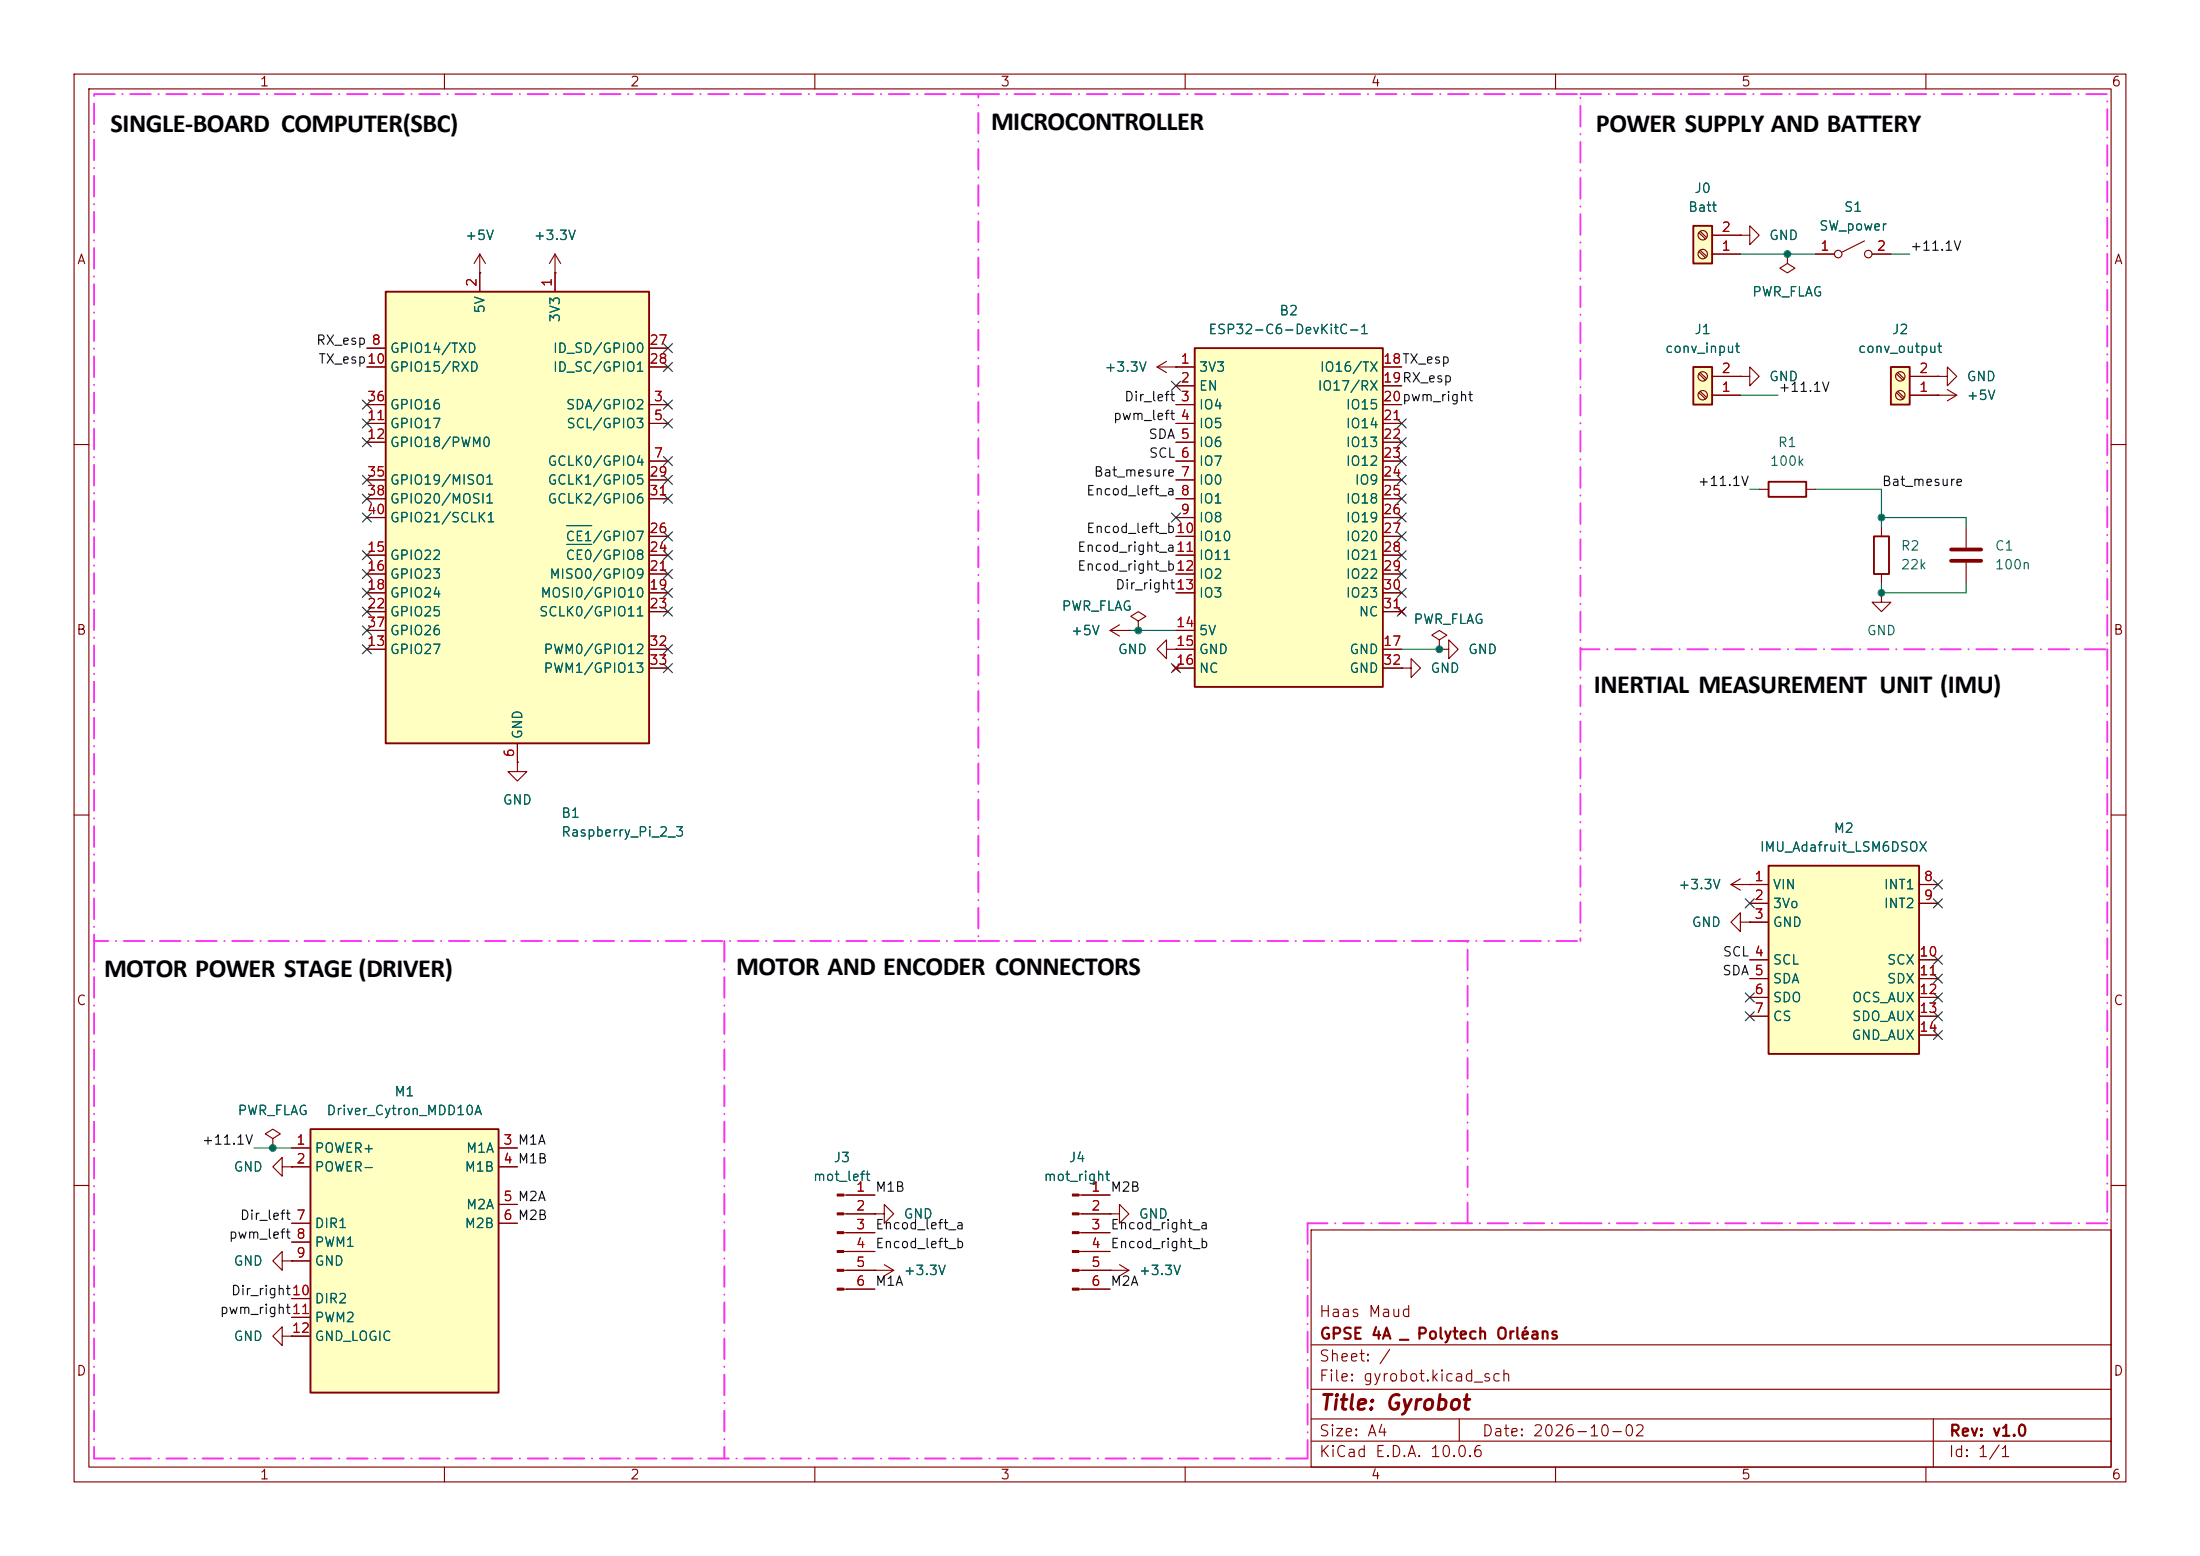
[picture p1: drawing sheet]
<svg xmlns="http://www.w3.org/2000/svg" width="297mm" height="210mm" viewBox="0 0 297 210" stroke-linecap="round" stroke-linejoin="round" font-family="sans-serif">
<g fill="none" stroke="#840000" stroke-width=".15">
<path d="M10 10h277v190h-277zM12 12h273v186h-273zM60 10v2M110 10v2M160 10v2M210 10v2M260 10v2M245.1 34.3h2.5M251.7 32.5l-3 1.5M252.7 34.3h2.6M10 60h2M237.5 66h1.3"/>
<path d="M243.8 66h1.3M285 60h2M10 110h2M285 110h2M10 160h2M177 166h108v32h-108zM285 160h2M60 198v2M110 198v2M160 198v2M177 194.5h108M177 191.5h108"/>
<path d="M177 187.5h108M177 181.5h108M197 191.5v3M210 198v2M260 198v2M261 191.5v6.5"/>
<circle cx="248.2" cy="34.3" r=".51"/>
<circle cx="252.2" cy="34.3" r=".51"/>
</g>
<path d="M238.8 65h5v2.1h-5z" fill="none" stroke="#840000" stroke-width=".25"/>
<path d="M228.6 30.5h2.5v5.1h-2.5z" fill="#ffffc2"/>
<path d="M228.6 30.5h2.5v5.1h-2.5z" fill="none" stroke="#840000" stroke-width=".25"/>
<g fill="none" stroke="#840000" stroke-width=".15">
<path d="M229.4 34l.8 .8M229.4 31.4l.8 .9M229.5 33.8l.9 .8M229.5 31.2l.9 .9M231.1 34.3h3.8M231.1 31.8h3.8M234.9 50.8h1.3v-1.3l1.3 1.3-1.3 1.3v-1.3M234.9 50.8h.1M153.7 83.8l1-.6-1-.6-1 .6 1 .6v1.3M153.7 85.1h.1"/>
<circle cx="229.9" cy="34.3" r=".63"/>
<circle cx="229.9" cy="31.7" r=".63"/>
</g>
<path d="M255.3 49.5h2.5v5.1h-2.5z" fill="#ffffc2"/>
<path d="M255.3 49.5h2.5v5.1h-2.5zM253 72.4h2v5.1h-2z" fill="none" stroke="#840000" stroke-width=".25"/>
<g fill="none" stroke="#840000" stroke-width=".15">
<path d="M241.3 34.3v1.3l1 .6-1 .6-1-.6 1-.6M241.3 34.3h.1M256 53l.9 .8M256 50.5l.9 .8M256.2 52.8l.9 .9M256.2 50.3l.9 .8M257.8 53.3h3.8M257.8 50.8h3.8M254 71.1v1.3M254 77.5v1.2M189.2 90.2h1.3v-1.3l1.3 1.3-1.3 1.2v-1.2M189.2 90.2h.1"/>
<path d="M254 80v1.3h1.3l-1.3 1.3-1.3-1.3h1.3M254 80h.1M234.9 124.5v-1.3l-1.2 1.3 1.2 1.2v-1.2h1.3M236.2 124.5h.1M149.9 171.5h.1M149.9 171.5h2.5M151.1 170.7l1.3 .8M152.4 171.5l-1.3 .7"/>
<circle cx="256.5" cy="50.8" r=".63"/>
<circle cx="256.5" cy="53.3" r=".63"/>
</g>
<path d="M238.8 116.8h20.3v25.4h-20.3z" fill="#ffffc2"/>
<path d="M238.8 116.8h20.3v25.4h-20.3z" fill="none" stroke="#840000" stroke-width=".25"/>
<g fill="none" stroke="#840000" stroke-width=".15">
<path d="M156.2 49.5l1.3 .8M156.2 49.5h2.5M157.5 48.8l-1.3 .7M158.7 49.5h.1M149.9 85.1l1.2 .8M149.9 85.1h2.5M151.1 84.3l-1.2 .8M152.4 85.1h.1M157.5 87.6v-1.2l-1.3 1.2 1.3 1.3v-1.3h1.2M158.7 87.6h.1M233.7 119.4h5.1M233.7 119.4l1.2 .7"/>
<path d="M234.9 118.6l-1.2 .8M236.2 119.4h.1M259.1 119.4h2.5M236.2 121.9h2.6M236.2 124.5h2.6M236.2 129.5h2.6M236.2 132.1h2.6M236.2 134.6h2.6M236.2 137.2h2.6M259.1 121.9h2.5M259.1 129.5h2.5M259.1 132.1h2.5"/>
<path d="M259.1 134.6h2.5M259.1 137.2h2.5M259.1 139.7h2.5M113.9 161.3h4.2M113.9 163.8h4.2M113.9 166.4h4.2M113.9 168.9h4.2M113.9 171.5h6.7M113.9 174h4.2M118.1 171.5h.1M119.4 170.7l1.2 .8M120.6 171.5l-1.2 .7"/>
<path d="M145.6 161.3h4.3M145.6 163.8h4.3M145.6 166.4h4.3M145.6 168.9h4.3M145.6 171.5h4.3M145.6 174h4.3M149.9 163.8h1.2v-1.2l1.3 1.2-1.3 1.3v-1.3M149.9 163.8h.1M38.1 180.3v-1.2l-1.3 1.2 1.3 1.3v-1.3h1.3M39.4 180.3h.1"/>
</g>
<g fill="#840000" stroke="#840000" stroke-width=".15">
<path d="M113 161.2h.9v.2h-.9z"/>
<path d="M113 163.7h.9v.3h-.9z"/>
<path d="M113 166.2h.9v.3h-.9z"/>
<path d="M113 168.8h.9v.2h-.9z"/>
<path d="M113 171.3h.9v.3h-.9z"/>
<path d="M113 173.9h.9v.2h-.9z"/>
<path d="M144.8 161.2h.8v.2h-.8z"/>
<path d="M144.8 163.7h.8v.3h-.8z"/>
<path d="M144.8 166.2h.8v.3h-.8z"/>
<path d="M144.8 168.8h.8v.2h-.8z"/>
<path d="M144.8 171.3h.8v.3h-.8z"/>
<path d="M144.8 173.9h.8v.2h-.8z"/>
</g>
<path d="M228.6 49.5h2.5v5.1h-2.5z" fill="#ffffc2"/>
<path d="M228.6 49.5h2.5v5.1h-2.5z" fill="none" stroke="#840000" stroke-width=".25"/>
<g fill="none" stroke="#840000" stroke-width=".15">
<path d="M229.4 53l.8 .8M229.4 50.5l.8 .8M229.5 52.8l.9 .9M229.5 50.3l.9 .8M231.1 53.3h3.8M231.1 50.8h3.8M194.3 87.6h1.3v-1.2l1.2 1.2-1.2 1.3v-1.3M194.3 87.6h.1M194.3 86.4l1-.7-1-.6-1 .6 1 .7v1.2"/>
<circle cx="229.9" cy="53.3" r=".63"/>
<circle cx="229.9" cy="50.8" r=".63"/>
</g>
<path d="M41.9 152.4h25.4v35.6h-25.4z" fill="#ffffc2"/>
<path d="M41.9 152.4h25.4v35.6h-25.4z" fill="none" stroke="#840000" stroke-width=".25"/>
<g fill="none" stroke="#840000" stroke-width=".15">
<path d="M74.9 36.8h.1M74.9 34.3l-.7 1.3M74.9 34.3l.8 1.3M74.9 34.3v2.5M36.8 153.7l1-.7-1-.6-1 .6 1 .7v1.2M36.8 154.9h.1M38.1 157.5v-1.3l-1.3 1.3 1.3 1.3v-1.3h1.3M39.4 157.5h.1M39.4 154.9h2.5M39.4 157.5h2.5M67.3 154.9h2.5M67.3 157.5h2.5"/>
<path d="M38.1 170.2v-1.3l-1.3 1.3 1.3 1.3v-1.3h1.3M39.4 170.2h.1M39.4 165.1h2.5M39.4 167.6h2.5M39.4 170.2h2.5M39.4 175.3h2.5M39.4 177.8h2.5M67.3 162.6h2.5M67.3 165.1h2.5M118.1 163.8h1.3v-1.2l1.2 1.2-1.2 1.3v-1.3M118.1 163.8h.1M39.4 180.3h2.5"/>
</g>
<path d="M161.3 47h25.4v45.7h-25.4z" fill="#ffffc2"/>
<path d="M161.3 47h25.4v45.7h-25.4z" fill="none" stroke="#840000" stroke-width=".25"/>
<g fill="none" stroke="#840000" stroke-width=".15">
<path d="M158.7 49.5h2.6M158.7 52.1h2.6M158.7 54.6h2.6M158.7 57.2h2.6M158.7 59.7h2.6M186.7 49.5h2.5M186.7 52.1h2.5M186.7 54.6h2.5M186.7 57.2h2.5M186.7 59.7h2.5M158.7 62.2h2.6M158.7 64.8h2.6"/>
<path d="M158.7 67.3h2.6M158.7 69.9h2.6M158.7 72.4h2.6M158.7 74.9h2.6M158.7 77.5h2.6M186.7 62.2h2.5M186.7 64.8h2.5M186.7 67.3h2.5M186.7 69.9h2.5M186.7 72.4h2.5M186.7 74.9h2.5M186.7 77.5h2.5"/>
<path d="M158.4 89.8l.7 .8M158.7 80h2.6M158.7 85.1h2.6M158.7 87.6h2.6M158.7 90.2h2.6M159.1 89.8l-.7 .8M186.7 80h2.5M186.7 87.6h2.5M186.7 90.2h2.5M186.7 82.6h2.5M188.8 82.2l.8 .7M189.6 82.2l-.8 .7"/>
<path d="M69.8 102.9v1.2h1.3l-1.3 1.3-1.2-1.3h1.2M69.8 102.9h.1"/>
</g>
<path d="M52.1 39.4h35.5v60.9h-35.5z" fill="#ffffc2"/>
<path d="M52.1 39.4h35.5v60.9h-35.5z" fill="none" stroke="#840000" stroke-width=".25"/>
<g fill="none" stroke="#840000" stroke-width=".15">
<path d="M64.8 36.8h.1M64.8 34.3v5.1M64.8 34.3l-.8 1.3M64.8 34.3l.7 1.3M74.9 36.8h.1M74.9 36.8v2.6M231.1 34.3h3.8M231.1 31.8h3.8M234.9 31.8h1.3v-1.3l1.3 1.3-1.3 1.2v-1.2M234.9 31.8h.1M241.3 34.3h.1M245.1 34.3h2.5"/>
<path d="M252.7 34.3h2.6M49.5 54.6h2.6M49.5 57.2h2.6M49.5 47h2.6M49.5 49.5h2.6M49.5 59.7h2.6M87.6 54.6h2.6M87.6 57.2h2.6M87.6 47h2.6M87.6 49.5h2.6M158.7 49.5h.1M158.7 54.6h2.6"/>
<path d="M158.7 57.2h2.6M158.7 49.5h2.6M158.7 59.7h2.6M158.7 52.1h2.6M186.7 54.6h2.5M186.7 57.2h2.5M186.7 49.5h2.5M186.7 59.7h2.5M186.7 52.1h2.5M231.1 53.3h3.8M231.1 50.8h3.8M234.9 50.8h.1"/>
<path d="M257.8 53.3h6.4M257.8 50.8h3.8M261.6 53.3h.1M261.6 50.8h1.3v-1.3l1.3 1.3-1.3 1.3v-1.3M261.6 50.8h.1M262.9 52.6l1.3 .7M264.2 53.3l-1.3 .8M49.5 74.9h2.6M49.5 77.5h2.6M49.5 64.8h2.6M49.5 67.3h2.6M49.5 69.9h2.6"/>
<path d="M87.6 62.2h2.6M87.6 74.9h2.6M87.6 77.5h2.6M87.6 72.4h2.6M87.6 64.8h2.6M87.6 67.3h2.6M158.7 62.2h2.6M158.7 74.9h2.6M158.7 77.5h2.6M158.7 72.4h2.6M158.7 64.8h2.6M158.7 67.3h2.6"/>
<path d="M158.7 69.9h2.6M186.7 62.2h2.5M186.7 74.9h2.5M186.7 77.5h2.5M186.7 72.4h2.5M186.7 64.8h2.5M186.7 67.3h2.5M186.7 69.9h2.5M265.4 71.1v2.8M265.4 75.9v2.8M49.5 87.6h2.6M49.5 80h2.6"/>
<path d="M49.5 82.6h2.6M49.5 85.1h2.6M87.6 87.6h2.6M87.6 80h2.6M87.6 82.6h2.6M87.6 90.2h2.6M152.4 85.1h.1M153.7 85.1h.1M158.4 89.8l.7 .8M158.7 87.6h.1M158.7 87.6h2.6M158.7 80h2.6"/>
<path d="M158.7 90.2h2.6M158.7 85.1h2.6M159.1 89.8l-.7 .8M186.7 87.6h2.5M186.7 80h2.5M186.7 82.6h2.5M186.7 90.2h2.5M188.8 82.2l.8 .7M189.2 90.2h.1M189.6 82.2l-.8 .7M194.3 87.6h.1M69.8 102.9h.1"/>
<path d="M69.8 100.3v2.6M236.2 119.4h.1M236.2 119.4h2.6M259.1 119.4h2.5M236.2 124.5h.1M236.2 121.9h2.6M236.2 124.5h2.6M236.2 129.5h2.6M236.2 132.1h2.6M236.2 134.6h2.6M236.2 137.2h2.6M259.1 121.9h2.5"/>
<path d="M259.1 129.5h2.5M259.1 132.1h2.5M259.1 134.6h2.5M259.1 137.2h2.5M259.1 139.7h2.5M36.8 154.9h.1M39.4 157.5h.1M39.4 154.9h2.5M39.4 157.5h2.5M67.3 154.9h2.5M67.3 157.5h2.5M39.4 170.2h.1"/>
<path d="M39.4 165.1h2.5M39.4 167.6h2.5M39.4 170.2h2.5M39.4 175.3h2.5M39.4 177.8h2.5M67.3 162.6h2.5M67.3 165.1h2.5M114.3 161.3h3.8M114.3 163.8h3.8M114.3 166.4h3.8M114.3 168.9h3.8M114.3 171.5h3.8"/>
<path d="M114.3 174h3.8M118.1 171.5h.1M118.1 163.8h.1M146 161.3h3.9M146 163.8h3.9M146 166.4h3.9M146 168.9h3.9M146 171.5h3.9M146 174h3.9M149.9 163.8h.1M149.9 171.5h.1M39.4 180.3h.1"/>
<path d="M39.4 180.3h2.5"/>
</g>
<path d="M76.5 73.5h3.4M76.5 70.9h3.4" fill="none" stroke="#006464" stroke-width=".15"/>
<path d="M263.4 74.2h4.1M263.4 75.7h4.1" fill="none" stroke="#840000" stroke-width=".51"/>
<g fill="none" stroke="#ff2dfa" stroke-width=".25" stroke-dasharray="2.8 1 .1 1">
<path d="M12.7 12.7h119.4v114.3h-119.4zM132.1 12.7h81.3M213.4 12.7h71.1v74.9h-71.1zM213.4 87.6v39.4M284.5 87.6v77.5M12.7 127v69.9M97.8 127v69.9M132.1 127h81.3M198.1 127h-1.3M176.5 165.1v31.8M198.1 165.1v-38.1M213.4 165.1h-36.9"/>
<path d="M284.5 165.1h-71.1M12.7 196.9h163.8"/>
</g>
<path d="M234.9 34.3h10.2M255.3 34.3h2.5M234.9 53.3h5.1M236.2 66h1.3M245.1 66h8.9v5.1M254 78.7v1.3h11.4v-1.3M254 69.9h11.4v1.2M152.4 85.1h6.3M189.2 87.6h5.1M34.3 154.9h5.1" fill="none" stroke="#009600" stroke-width=".15"/>
<g fill="none" stroke="#000084" stroke-width=".15">
<path d="M48.9 56.5l1.2 1.3M48.9 59.1l1.2 1.2M48.9 54l1.2 1.2M50.1 56.5l-1.2 1.3M50.1 59.1l-1.2 1.2M50.1 54l-1.2 1.2M89.6 56.5l1.2 1.3M89.6 54l1.2 1.2M89.6 48.9l1.2 1.2M89.6 46.4l1.2 1.2M90.8 46.4l-1.2 1.2M90.8 56.5l-1.2 1.3"/>
<path d="M90.8 54l-1.2 1.2M90.8 48.9l-1.2 1.2M158.1 51.5l1.3 1.2M159.4 51.5l-1.3 1.2M188.6 59.1l1.2 1.2M188.6 56.5l1.2 1.3M189.8 59.1l-1.2 1.2M189.8 56.5l-1.2 1.3M48.9 79.4l1.2 1.2M48.9 76.9l1.2 1.2M48.9 74.3l1.2 1.2M48.9 69.2l1.2 1.3"/>
<path d="M48.9 66.7l1.2 1.2M48.9 64.2l1.2 1.2M50.1 79.4l-1.2 1.2M50.1 76.9l-1.2 1.2M50.1 74.3l-1.2 1.2M50.1 69.2l-1.2 1.3M50.1 66.7l-1.2 1.2M50.1 64.2l-1.2 1.2M89.6 66.7l1.2 1.2M89.6 71.8l1.2 1.2M89.6 76.9l1.2 1.2M89.6 64.2l1.2 1.2"/>
<path d="M89.6 61.6l1.2 1.2M89.6 79.4l1.2 1.2M89.6 74.3l1.2 1.2M90.8 66.7l-1.2 1.2M90.8 71.8l-1.2 1.2M90.8 76.9l-1.2 1.2M90.8 64.2l-1.2 1.2M90.8 61.6l-1.2 1.2M90.8 79.4l-1.2 1.2M90.8 74.3l-1.2 1.2M158.1 69.2l1.3 1.3M159.4 69.2l-1.3 1.3"/>
<path d="M188.6 66.7l1.2 1.2M188.6 69.2l1.2 1.3M188.6 74.3l1.2 1.2M188.6 71.8l1.2 1.2M188.6 64.2l1.2 1.2M188.6 61.6l1.2 1.2M188.6 79.4l1.2 1.2M188.6 76.9l1.2 1.2M189.8 66.7l-1.2 1.2M189.8 69.2l-1.2 1.3M189.8 74.3l-1.2 1.2M189.8 71.8l-1.2 1.2"/>
<path d="M189.8 64.2l-1.2 1.2M189.8 61.6l-1.2 1.2M189.8 79.4l-1.2 1.2M189.8 76.9l-1.2 1.2M48.9 87l1.2 1.2M48.9 84.5l1.2 1.2M48.9 81.9l1.2 1.3M50.1 87l-1.2 1.2M50.1 84.5l-1.2 1.2M50.1 81.9l-1.2 1.3M89.6 89.6l1.2 1.2M89.6 81.9l1.2 1.3"/>
<path d="M89.6 87l1.2 1.2M90.8 89.6l-1.2 1.2M90.8 81.9l-1.2 1.3M90.8 87l-1.2 1.2M158.1 89.6l1.3 1.2M159.4 89.6l-1.3 1.2M188.6 81.9l1.2 1.3M189.8 81.9l-1.2 1.3M261 118.8l1.2 1.2M262.2 118.8l-1.2 1.2M235.6 136.6l1.2 1.2M235.6 134l1.2 1.2"/>
<path d="M235.6 121.3l1.2 1.2M236.8 136.6l-1.2 1.2M236.8 134l-1.2 1.2M236.8 121.3l-1.2 1.2M261 128.9l1.2 1.2M261 131.5l1.2 1.2M261 139.1l1.2 1.2M261 134l1.2 1.2M261 136.6l1.2 1.2M261 121.3l1.2 1.2M262.2 128.9l-1.2 1.2M262.2 131.5l-1.2 1.2"/>
<path d="M262.2 139.1l-1.2 1.2M262.2 134l-1.2 1.2M262.2 136.6l-1.2 1.2M262.2 121.3l-1.2 1.2"/>
</g>
<g fill="#009600" stroke="#009600" stroke-width=".14">
<circle cx="254" cy="80" r=".46"/>
<circle cx="254" cy="69.9" r=".46"/>
<circle cx="194.3" cy="87.6" r=".46"/>
<circle cx="153.7" cy="85.1" r=".46"/>
<circle cx="36.8" cy="154.9" r=".46"/>
<circle cx="241.3" cy="34.3" r=".46"/>
</g>
<g font-size="3.5">
<text x="14.9" y="17.8">SINGLE-BOARD COMPUTER(SBC)</text>
<text x="133.8" y="17.5">MICROCONTROLLER</text>
<text x="215.5" y="17.8">POWER SUPPLY AND BATTERY</text>
<text x="215.2" y="93.5">INERTIAL MEASUREMENT UNIT (IMU)</text>
<text x="14.1" y="131.8">MOTOR POWER STAGE (DRIVER)</text>
<text x="99.4" y="131.6">MOTOR AND ENCODER CONNECTORS</text>
</g>
<text font-size="2" fill="#840000" x="178" y="190.8">Title: Gyrobot</text>
<g font-size="1.5" fill="#840000">
<text x="178" y="178.1">Haas Maud</text>
<text x="178" y="184.1">Sheet: /</text>
<text x="178" y="181.1">GPSE 4A _ Polytech Orléans</text>
<text x="178" y="186.8">File: gyrobot.kicad_sch</text>
<text x="178" y="197">KiCad E.D.A. 10.0.6</text>
<text x="178" y="194.2">Size: A4</text>
<text x="200" y="194.2">Date: 2026-10-02</text>
<text x="263" y="197">Id: 1/1</text>
<text x="263" y="194.2">Rev: v1.0</text>
</g>
<g font-size="1.3" fill="#840000">
<text x="35" y="12">1</text>
<text x="85" y="12">2</text>
<text x="135" y="12">3</text>
<text x="185" y="12">4</text>
<text x="235" y="12">5</text>
<text x="285" y="12">6</text>
<text x="10.3" y="36">A</text>
<text x="285.3" y="36">A</text>
<text x="10.2" y="86">B</text>
<text x="285.2" y="86">B</text>
<text x="10.2" y="136">C</text>
<text x="285.2" y="136">C</text>
<text x="10.2" y="186">D</text>
<text x="285.2" y="186">D</text>
<text x="35" y="200">1</text>
<text x="85" y="200">2</text>
<text x="135" y="200">3</text>
<text x="185" y="200">4</text>
<text x="235" y="200">5</text>
<text x="285" y="200">6</text>
</g>
<g font-size="1.3" fill="#006464">
<text x="227.8" y="28.9">Batt</text>
<text x="228.7" y="26.4">J0</text>
<text x="248.9" y="28.9">S1</text>
<text x="62.7" y="32.7">+5V</text>
<text x="72" y="32.7">+3.3V</text>
<text x="238.7" y="32.7">GND</text>
<text x="245.5" y="31.4">SW_power</text>
<text x="236.5" y="40.3">PWR_FLAG</text>
<text x="52.6" y="48">GPIO14/TXD</text>
<text x="65.7" y="42.4" transform="rotate(-90 65.7 42.4)">5V</text>
<text x="74.6" y="48">ID_SD/GPIO0</text>
<text x="75.9" y="43.6" transform="rotate(-90 75.9 43.6)">3V3</text>
<text x="163" y="45.4">ESP32-C6-DevKitC-1</text>
<text x="172.6" y="42.9">B2</text>
<text x="224.7" y="48">conv_input</text>
<text x="228.7" y="45.4">J1</text>
<text x="250.7" y="48">conv_output</text>
<text x="255.3" y="45.4">J2</text>
<text x="52.6" y="50.5">GPIO15/RXD</text>
<text x="74.6" y="50.5">ID_SC/GPIO1</text>
<text x="149" y="50.5">+3.3V</text>
<text x="161.8" y="50.5">3V3</text>
<text x="161.8" y="53">EN</text>
<text x="177.8" y="53">IO17/RX</text>
<text x="178.1" y="50.5">IO16/TX</text>
<text x="238.7" y="51.8">GND</text>
<text x="265.4" y="51.8">GND</text>
<text x="52.6" y="58.1">GPIO17</text>
<text x="52.6" y="55.6">GPIO16</text>
<text x="76.3" y="55.6">SDA/GPIO2</text>
<text x="76.4" y="58.1">SCL/GPIO3</text>
<text x="161.8" y="55.6">IO4</text>
<text x="161.8" y="58.1">IO5</text>
<text x="181.6" y="55.6">IO15</text>
<text x="181.6" y="58.1">IO14</text>
<text x="265.4" y="54.3">+5V</text>
<text x="52.6" y="60.7">GPIO18/PWM0</text>
<text x="52.6" y="65.7">GPIO19/MISO1</text>
<text x="73.8" y="63.2">GCLK0/GPIO4</text>
<text x="73.8" y="65.7">GCLK1/GPIO5</text>
<text x="161.8" y="60.7">IO6</text>
<text x="161.8" y="63.2">IO7</text>
<text x="161.8" y="65.7">IO0</text>
<text x="181.6" y="60.7">IO13</text>
<text x="181.6" y="63.2">IO12</text>
<text x="182.8" y="65.7">IO9</text>
<text x="238.8" y="63.2">100k</text>
<text x="239.9" y="60.7">R1</text>
<text x="52.6" y="68.3">GPIO20/MOSI1</text>
<text x="52.6" y="70.8">GPIO21/SCLK1</text>
<text x="73.8" y="68.3">GCLK2/GPIO6</text>
<text x="161.8" y="68.3">IO1</text>
<text x="161.8" y="70.8">IO8</text>
<text x="181.6" y="68.3">IO18</text>
<text x="181.6" y="70.8">IO19</text>
<text x="52.6" y="75.9">GPIO22</text>
<text x="76.3" y="75.9">CE0/GPIO8</text>
<text x="76.3" y="73.4">CE1/GPIO7</text>
<text x="161.8" y="73.4">IO10</text>
<text x="161.8" y="75.9">IO11</text>
<text x="181.6" y="73.4">IO20</text>
<text x="181.6" y="75.9">IO21</text>
<text x="256.5" y="74.6">R2</text>
<text x="256.5" y="77.2">22k</text>
<text x="269.2" y="74.6">C1</text>
<text x="269.2" y="77.2">100n</text>
<text x="52.6" y="78.4">GPIO23</text>
<text x="52.6" y="81">GPIO24</text>
<text x="52.6" y="83.5">GPIO25</text>
<text x="72.7" y="83.5">SCLK0/GPIO11</text>
<text x="72.9" y="81">MOSI0/GPIO10</text>
<text x="74.1" y="78.4">MISO0/GPIO9</text>
<text x="143.2" y="82.8">PWR_FLAG</text>
<text x="161.8" y="78.4">IO2</text>
<text x="161.8" y="81">IO3</text>
<text x="181.6" y="78.4">IO22</text>
<text x="181.6" y="81">IO23</text>
<text x="183.4" y="83.5">NC</text>
<text x="52.6" y="88.6">GPIO27</text>
<text x="52.6" y="86.1">GPIO26</text>
<text x="73.3" y="88.6">PWM0/GPIO12</text>
<text x="144.5" y="86.1">+5V</text>
<text x="150.8" y="88.6">GND</text>
<text x="161.8" y="86.1">5V</text>
<text x="161.8" y="88.6">GND</text>
<text x="182.1" y="88.6">GND</text>
<text x="190.7" y="84.5">PWR_FLAG</text>
<text x="198.1" y="88.6">GND</text>
<text x="251.9" y="86.1">GND</text>
<text x="73.3" y="91.1">PWM1/GPIO13</text>
<text x="161.8" y="91.1">NC</text>
<text x="182.1" y="91.1">GND</text>
<text x="193" y="91.1">GND</text>
<text x="70.8" y="99.8" transform="rotate(-90 70.8 99.8)">GND</text>
<text x="67.8" y="108.9">GND</text>
<text x="75.7" y="110.7">B1</text>
<text x="75.7" y="113.2">Raspberry_Pi_2_3</text>
<text x="247.5" y="112.7">M2</text>
<text x="237.5" y="115.3">IMU_Adafruit_LSM6DSOX</text>
<text x="226.5" y="120.3">+3.3V</text>
<text x="228.3" y="125.4">GND</text>
<text x="239.2" y="120.3">VIN</text>
<text x="239.2" y="122.9">3Vo</text>
<text x="239.2" y="125.4">GND</text>
<text x="254.2" y="120.3">INT1</text>
<text x="254.2" y="122.9">INT2</text>
<text x="239.2" y="130.5">SCL</text>
<text x="254.7" y="130.5">SCX</text>
<text x="239.2" y="133">SDA</text>
<text x="239.2" y="135.6">SDO</text>
<text x="249.9" y="135.6">OCS_AUX</text>
<text x="254.7" y="133">SDX</text>
<text x="239.2" y="138.1">CS</text>
<text x="249.9" y="140.7">GND_AUX</text>
<text x="249.9" y="138.1">SDO_AUX</text>
<text x="53.2" y="148.3">M1</text>
<text x="32" y="150.8">PWR_FLAG</text>
<text x="42.4" y="155.9">POWER+</text>
<text x="44" y="150.8">Driver_Cytron_MDD10A</text>
<text x="62.8" y="155.9">M1A</text>
<text x="31.5" y="158.4">GND</text>
<text x="42.4" y="158.4">POWER-</text>
<text x="62.6" y="158.4">M1B</text>
<text x="109.7" y="159.7">mot_left</text>
<text x="112.4" y="157.2">J3</text>
<text x="140.8" y="159.7">mot_right</text>
<text x="144.2" y="157.2">J4</text>
<text x="42.4" y="166.1">DIR1</text>
<text x="62.6" y="166.1">M2B</text>
<text x="62.8" y="163.5">M2A</text>
<text x="121.9" y="164.8">GND</text>
<text x="153.7" y="164.8">GND</text>
<text x="31.5" y="171.1">GND</text>
<text x="42.4" y="168.6">PWM1</text>
<text x="42.4" y="171.1">GND</text>
<text x="121.9" y="172.4">+3.3V</text>
<text x="153.7" y="172.4">+3.3V</text>
<text x="42.4" y="176.2">DIR2</text>
<text x="42.4" y="178.8">PWM2</text>
<text x="31.5" y="181.3">GND</text>
<text x="42.4" y="181.3">GND_LOGIC</text>
</g>
<g font-size="1.3" fill="#a90000">
<text x="232.3" y="34.2">1</text>
<text x="232.3" y="31.6">2</text>
<text x="245.6" y="34.2">1</text>
<text x="253.3" y="34.2">2</text>
<text x="64.6" y="38.8" transform="rotate(-90 64.6 38.8)">2</text>
<text x="74.8" y="38.8" transform="rotate(-90 74.8 38.8)">1</text>
<text x="50.1" y="46.9">8</text>
<text x="87.6" y="46.9">27</text>
<text x="49.5" y="49.4">10</text>
<text x="87.6" y="49.4">28</text>
<text x="159.3" y="49.4">1</text>
<text x="159.3" y="51.9">2</text>
<text x="186.6" y="49.4">18TX_esp</text>
<text x="186.6" y="51.9">19RX_esp</text>
<text x="186.6" y="49.4">18</text>
<text x="186.6" y="51.9">19</text>
<text x="232.3" y="53.2">1</text>
<text x="232.3" y="50.7">2</text>
<text x="259" y="53.2">1</text>
<text x="259" y="50.7">2</text>
<text x="49.5" y="57">11</text>
<text x="49.5" y="59.6">12</text>
<text x="49.5" y="54.5">36</text>
<text x="88.2" y="54.5">3</text>
<text x="88.2" y="57">5</text>
<text x="159.3" y="54.5">3</text>
<text x="159.3" y="57">4</text>
<text x="159.3" y="59.6">5</text>
<text x="186.6" y="54.5">20pwm_right</text>
<text x="186.6" y="57">21</text>
<text x="186.6" y="59.6">22</text>
<text x="186.6" y="54.5">20</text>
<text x="49.5" y="64.6">35</text>
<text x="87.6" y="64.6">29</text>
<text x="88.2" y="62.1">7</text>
<text x="159.3" y="62.1">6</text>
<text x="159.3" y="64.6">7</text>
<text x="186.6" y="62.1">23</text>
<text x="186.6" y="64.6">24</text>
<text x="49.5" y="67.2">38</text>
<text x="49.5" y="69.7">40</text>
<text x="87.6" y="67.2">31</text>
<text x="159.3" y="69.7">9</text>
<text x="159.3" y="67.2">8</text>
<text x="186.6" y="67.2">25</text>
<text x="186.6" y="69.7">26</text>
<text x="49.5" y="74.8">15</text>
<text x="49.5" y="77.3">16</text>
<text x="87.6" y="77.3">21</text>
<text x="87.6" y="74.8">24</text>
<text x="87.6" y="72.3">26</text>
<text x="158.7" y="72.3">10</text>
<text x="158.7" y="74.8">11</text>
<text x="158.7" y="77.3">12</text>
<text x="186.6" y="72.3">27</text>
<text x="186.6" y="74.8">28</text>
<text x="186.6" y="77.3">29</text>
<text x="49.5" y="79.9">18</text>
<text x="49.5" y="82.4">22</text>
<text x="87.6" y="79.9">19</text>
<text x="87.6" y="82.4">23</text>
<text x="158.7" y="79.9">13</text>
<text x="186.6" y="79.9">30</text>
<text x="186.6" y="82.4">31</text>
<text x="49.5" y="87.5">13</text>
<text x="49.5" y="85">37</text>
<text x="87.6" y="87.5">32</text>
<text x="158.7" y="85">14</text>
<text x="158.7" y="87.5">15</text>
<text x="186.6" y="87.5">17</text>
<text x="87.6" y="90">33</text>
<text x="158.7" y="90">16</text>
<text x="186.6" y="90">32</text>
<text x="69.7" y="102.3" transform="rotate(-90 69.7 102.3)">6</text>
<text x="236.8" y="119.2">1</text>
<text x="259.6" y="119.2">8</text>
<text x="236.8" y="121.8">2</text>
<text x="236.8" y="124.3">3</text>
<text x="259.6" y="121.8">9</text>
<text x="236.8" y="129.4">4</text>
<text x="236.8" y="131.9">5</text>
<text x="259" y="129.4">10</text>
<text x="259" y="131.9">11</text>
<text x="236.8" y="134.5">6</text>
<text x="236.8" y="137">7</text>
<text x="259" y="134.5">12</text>
<text x="259" y="137">13</text>
<text x="259" y="139.6">14</text>
<text x="39.9" y="154.8">1</text>
<text x="67.8" y="154.8">3 M1A</text>
<text x="67.8" y="154.8">3</text>
<text x="39.9" y="157.3">2</text>
<text x="67.8" y="157.3">4 M1B</text>
<text x="67.8" y="157.3">4</text>
<text x="115.5" y="161.2">1</text>
<text x="147.2" y="161.2">1</text>
<text x="39.9" y="165">7</text>
<text x="39.9" y="167.5">8</text>
<text x="67.8" y="162.4">5 M2A</text>
<text x="67.8" y="165">6 M2B</text>
<text x="67.8" y="162.4">5</text>
<text x="67.8" y="165">6</text>
<text x="115.5" y="163.7">2</text>
<text x="115.5" y="166.2">3</text>
<text x="147.2" y="163.7">2</text>
<text x="147.2" y="166.2">3</text>
<text x="39.9" y="170">9</text>
<text x="115.5" y="168.8">4</text>
<text x="115.5" y="171.3">5</text>
<text x="115.5" y="173.9">6</text>
<text x="147.2" y="168.8">4</text>
<text x="147.2" y="171.3">5</text>
<text x="147.2" y="173.9">6</text>
<text x="39.3" y="175.1">10</text>
<text x="39.3" y="177.7">11</text>
<text x="39.3" y="180.2">12</text>
</g>
<g font-size="1.3" fill="#0f0f0f">
<text x="257.8" y="34.2">+11.1V</text>
<text x="42.6" y="46.9">RX_esp 8</text>
<text x="42.9" y="49.4">TX_esp10</text>
<text x="240" y="53.2">+11.1V</text>
<text x="150.2" y="57">pwm_left 4</text>
<text x="151.7" y="54.5">Dir_left 3</text>
<text x="155" y="59.6">SDA 5</text>
<text x="147.6" y="64.6">Bat_mesure 7</text>
<text x="155" y="62.1">SCL 6</text>
<text x="229.1" y="65.9">+11.1V</text>
<text x="254" y="65.9">Bat_mesure</text>
<text x="146.5" y="67.2">Encod_left_a 8</text>
<text x="145.3" y="77.3">Encod_right_b12</text>
<text x="145.3" y="74.8">Encod_right_a11</text>
<text x="146.5" y="72.3">Encod_left_b10</text>
<text x="150.5" y="79.9">Dir_right13</text>
<text x="232.4" y="132">SDA 5</text>
<text x="232.5" y="129.4">SCL 4</text>
<text x="27.2" y="154.8">+11.1V</text>
<text x="118.1" y="161.2">M1B</text>
<text x="149.8" y="161.2">M2B</text>
<text x="30.8" y="167.5">pwm_left 8</text>
<text x="32.3" y="165">Dir_left 7</text>
<text x="118.1" y="166.2">Encod_left_a</text>
<text x="149.8" y="166.2">Encod_right_a</text>
<text x="118.1" y="168.8">Encod_left_b</text>
<text x="118.1" y="173.9">M1A</text>
<text x="149.8" y="168.8">Encod_right_b</text>
<text x="149.8" y="173.9">M2A</text>
<text x="29.6" y="177.7">pwm_right11</text>
<text x="31.1" y="175.1">Dir_right10</text>
</g>
</svg>
